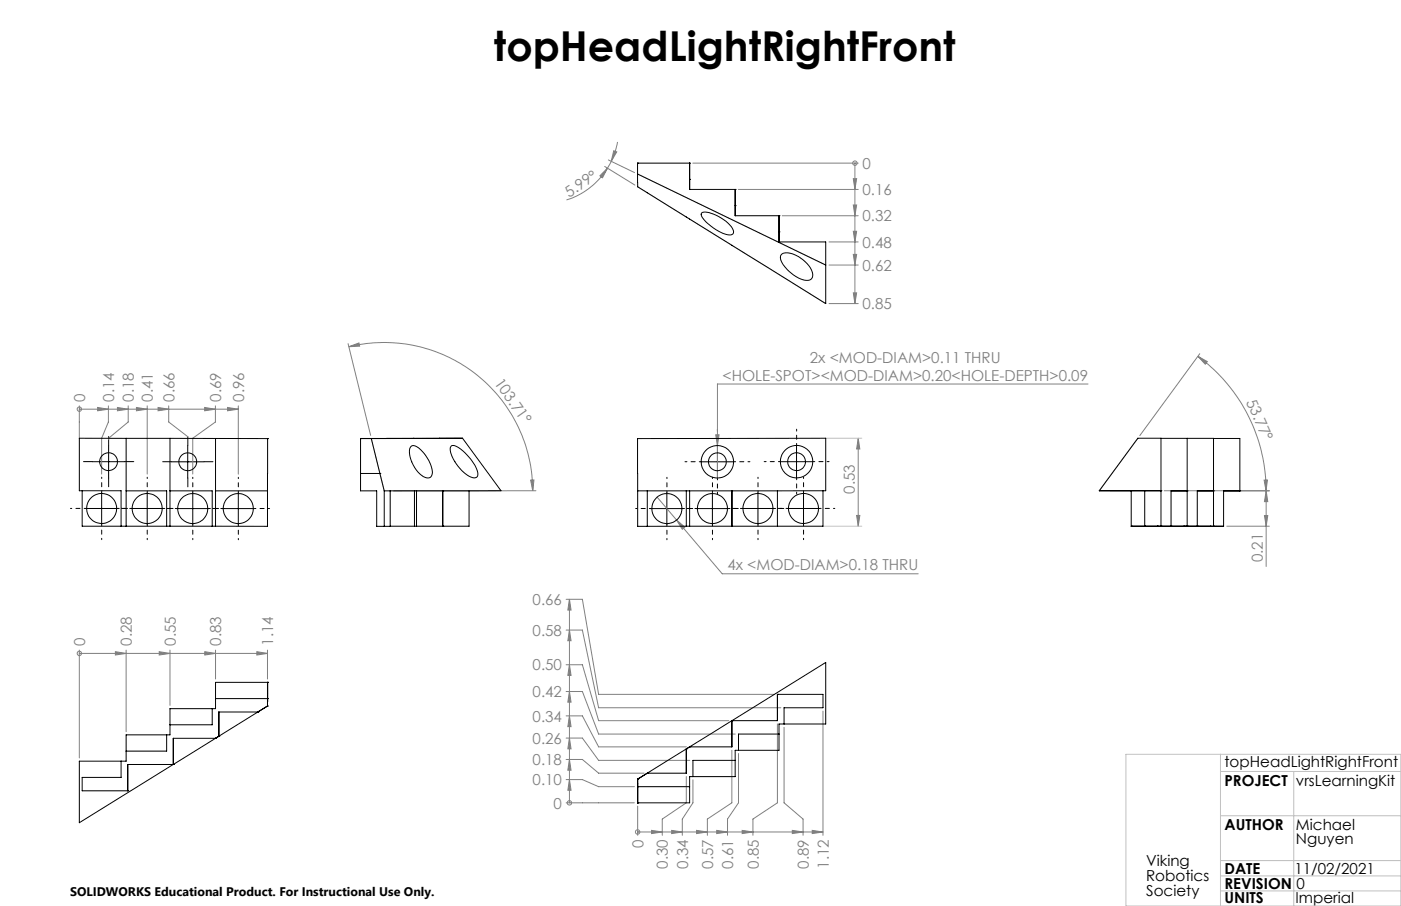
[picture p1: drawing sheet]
<svg xmlns="http://www.w3.org/2000/svg" width="432mm" height="279mm" viewBox="0 0 432 279" stroke-linecap="round" stroke-linejoin="round" font-family="sans-serif">
<g fill="none" stroke="#808080" stroke-width=".31">
<path d="M186.4 51.3l9.3 5.8M187.2 51.9l-1.5 2.9-.8-.6zM187.2 51.9a23 23 0 0 1-12.6 9.8M187.5 49.3l8.1 3.9M188.4 49.7l-1.2 2.2M189.2 46.5l.9 .3-1.7 2.9zM190.3 43.8l-.6 2.7-1.3 3.2M213.5 50.3h51M227.6 58.4h36.9M263 55.1h1l-.5 3.3zM263.5 50.3h.1M263.5 50.3v43.3"/>
<path d="M241.1 66.5h23.4M255.5 74.6h9M263 63.2h1l-.5 3.3zM263 71.3h1l-.5 3.3zM263 78.5h1l-.5 3.2zM255.5 81.7h9M255.5 93.6h9M263 90.3h1l-.5 3.3zM107.3 106l6.9 28.3M107.5 106.9l3.1-1.1 .2 1zM107.5 106.9a45.8 45.8 0 0 1 56.7 44.4M335.4 118.4h-114.3v29"/>
<path d="M369.2 109.9l2.9 1.6-.6 .8zM369.2 109.9a51.4 51.4 0 0 1 21 41.4M369.8 109.1l-18.5 25.2M24.4 126.2h.1M24.4 125.2v9.9M24.4 126.2h49M30.1 125.7l3.3 .5-3.3 .5zM33.4 125.2v4.9l-2.1 5v11.1M36.2 125.7l3.3 .5-3.3 .5zM39.5 125.2v4.9l-6 5v.5M42.1 125.7l3.3 .5-3.3 .5zM45.4 125.2v21"/>
<path d="M48.7 125.7l3.3 .5-3.3 .5zM52 125.2v4.9l5.9 4.6M63.1 125.7l3.3 .5-3.3 .5zM66.4 125.2v4.9l-7 5v11.1M70.1 125.7l3.3 .5-3.3 .5zM73.4 125.2v21M220.6 134.1h1l-.5 3.3zM264.5 135.1l.5 3.4h-1zM264.5 135.1v27.2M163.5 148.1l1.1-.1-.4 3.3zM165.2 151.3l-44 .1M202.5 153.3l20.1 23.7h60.4"/>
<path d="M264 159h1l-.5 3.3zM358.8 151.3h32.4M378.1 151.4h13.1M389.6 148.1l1-.1-.4 3.3zM389.7 159h1l-.5 3.3zM390.2 151.4l.5 3.3h-1zM390.2 151.4v23.3M208.5 160.4l2.6 2.2-.8 .6zM378.1 162.3h13.1M174.5 194.3h5l5 24h56.2M174.5 184.8h5l5 29.3h54.1M175.5 184.8v62.8"/>
<path d="M175.5 194.3l.5 3.3h-1zM175.5 184.8l.5 3.3h-1zM24.4 201.5h.1M24.4 200.5v33.3M24.4 201.5h58M35.6 201l3.3 .5-3.3 .5zM38.9 200.5v25.1M49.1 201l3.3 .5-3.3 .5zM52.4 200.5v17M63.1 201l3.3 .5-3.3 .5zM66.4 200.5v8.9M79.2 201l3.2 .5-3.2 .5z"/>
<path d="M82.4 200.5v8.9M174.5 213.3h5l5 13.1h42.1M174.5 205h5l5 17.2h40.1M175.5 213.3l.5 3.2h-1zM175.5 205l.5 3.3h-1zM253.6 219.3v38.3M174.5 234.2h5l5 4.2h14M174.5 227.6h5l5 6.9h28.1M174.5 220.8h5l5 9.5h27.1M175.5 234.2l.5 3.3h-1zM175.5 227.6l.5 3.3h-1zM175.5 220.8l.5 3.3h-1z"/>
<path d="M211.5 239.5v8.1l-7.4 5v5M225.6 231.4v16.2l-7.6 5v5M227.6 232.4v15.2l-3.4 5v5M239.6 223.2v24.4l-7.5 5v5M241.7 224.3v23.3l5.8 5v5M174.5 247.6h21M174.5 240.4h5l5 2.2h11M175.5 240.4l.5 3.3h-1zM175.5 247.6h.1M196.5 256.6h.1M196.5 248.6v9M196.5 256.6h57.1"/>
<path d="M200.8 256.1l3.3 .5-3.3 .5zM207 256.1l3.3 .5-3.3 .5zM213.6 240.5v7.1l-3.3 5v5M214.7 256.1l3.3 .5-3.3 .5zM220.9 256.1l3.3 .5-3.3 .5zM228.7 256.1l3.4 .5-3.4 .5zM244.2 256.1l3.3 .5-3.3 .5zM250.3 256.1l3.3 .5-3.3 .5z"/>
<circle cx="263.5" cy="50.3" r=".67"/>
<circle cx="24.5" cy="126.2" r=".68"/>
<circle cx="24.5" cy="201.5" r=".68"/>
<circle cx="175.5" cy="247.6" r=".68"/>
<circle cx="196.5" cy="256.6" r=".69"/>
</g>
<path d="M33.5 137.4v-2.8M57.9 137.4v-2.8M28.5 142.4h-2.8M33.5 147.4v2.7M38.5 142.4h2.7M52.9 142.4h-2.8M57.9 147.4v2.7M62.9 142.4h2.7" fill="none" stroke="#000" stroke-width=".31" stroke-dasharray="15.2 1.3 1.3 1.3"/>
<g fill="none" stroke="#000" stroke-width=".31" stroke-dasharray="15.2 1.3 1.3 1.3" stroke-dashoffset="14.8">
<path d="M26.3 156.8h-4.6M31.3 151.8v-4.6M36.3 156.8h4.7M40.4 156.8h-4.6M45.4 151.8v-4.6M50.4 156.8h4.6M54.4 156.8h-4.6M59.4 151.8v-4.6M64.4 156.8h4.6M68.5 156.8h-4.7M73.5 151.8v-4.6M78.5 156.8h4.6"/>
<path d="M200.6 156.8h-4.7M205.6 151.8v-4.6M210.6 156.8h4.6M214.6 156.8h-4.6M219.6 151.8v-4.6M224.6 156.8h4.6M228.6 156.8h-4.6M233.6 151.8v-4.6M238.6 156.8h4.7M242.7 156.8h-4.7M247.7 151.8v-4.6M252.7 156.8h4.6"/>
<path d="M31.3 161.8v4.6M45.4 161.8v4.6M59.4 161.8v4.6M73.5 161.8v4.7M205.6 161.8v4.7M219.6 161.8v4.6M233.6 161.8v4.6M247.7 161.8v4.6"/>
</g>
<path d="M221.1 137.4v-5M245.5 137.4v-5M216.1 142.4h-5M221.1 147.4v5M226.1 142.4h5M240.5 142.4h-5M245.5 147.4v5M250.5 142.4h5" fill="none" stroke="#000" stroke-width=".31" stroke-dasharray="15.2 1.3 1.3 1.3" stroke-dashoffset="14.6"/>
<g fill="none" stroke="#000" stroke-width=".31">
<path d="M33.5 137.4v10M57.9 137.4v10M221.1 137.4v10M245.5 137.4v10M26.3 156.8h10M28.5 142.4h10M31.3 151.8v10M40.4 156.8h10M45.4 151.8v10M52.9 142.4h10M54.4 156.8h10M59.4 151.8v10"/>
<path d="M68.4 156.8h10M73.4 151.8v10.1M200.5 156.8h10M205.5 151.8v10.1M214.6 156.8h10M216.1 142.4h10M219.6 151.8v10M228.6 156.8h10M233.6 151.8v10M240.5 142.4h10M242.6 156.8h10.1M247.6 151.8v10"/>
</g>
<g fill="none" stroke="#c0c0c0" stroke-width=".31">
<path d="M196.5 53.7l58 28M196.5 57.6l58 36M114.4 135.3l4 16.1M254.5 135.1h11.1M350.7 135.1l-11.9 16.2M253.6 162.3h12M347 232.6h84.8v46.8h-84.8zM376.2 232.6v46.8M376.2 237.9h55.6M398.7 237.9v41.5M376.2 251.6h55.6M376.2 265.4h55.6"/>
<path d="M376.2 270.1h55.6M376.2 274.7h55.6"/>
</g>
<g fill="#808080">
<path d="M389.6 148.1l1-.1-.4 3.3zM369.2 109.9l2.9 1.6-.6 .8z"/>
<path d="M163.5 148.1l1.1-.1-.4 3.3zM107.5 106.9l3.1-1.1 .2 1z"/>
<path d="M175.5 240.4l.5 3.3h-1zM175.5 234.2l.5 3.3h-1zM175.5 227.6l.5 3.3h-1zM175.5 220.8l.5 3.3h-1zM175.5 213.3l.5 3.2h-1zM175.5 205l.5 3.3h-1zM175.5 194.3l.5 3.3h-1zM175.5 184.8l.5 3.3h-1zM263 55.1h1l-.5 3.3zM263 63.2h1l-.5 3.3zM263 71.3h1l-.5 3.3zM263 78.5h1l-.5 3.2zM263 90.3h1l-.5 3.3z"/>
<path d="M187.2 51.9l-1.5 2.9-.8-.6zM189.2 46.5l.9 .3-1.7 2.9z"/>
<path d="M30.1 125.7l3.3 .5-3.3 .5zM36.2 125.7l3.3 .5-3.3 .5zM42.1 125.7l3.3 .5-3.3 .5zM48.7 125.7l3.3 .5-3.3 .5zM63.1 125.7l3.3 .5-3.3 .5zM70.1 125.7l3.3 .5-3.3 .5z"/>
<path d="M200.8 256.1l3.3 .5-3.3 .5zM207 256.1l3.3 .5-3.3 .5zM214.7 256.1l3.3 .5-3.3 .5zM220.9 256.1l3.3 .5-3.3 .5zM228.7 256.1l3.4 .5-3.4 .5zM244.2 256.1l3.3 .5-3.3 .5zM250.3 256.1l3.3 .5-3.3 .5z"/>
<path d="M35.6 201l3.3 .5-3.3 .5zM49.1 201l3.3 .5-3.3 .5zM63.1 201l3.3 .5-3.3 .5zM79.2 201l3.2 .5-3.2 .5z"/>
<path d="M264.5 135.1l.5 3.4h-1zM264 159h1l-.5 3.3z"/>
<path d="M208.5 160.4l1.8 2.8 .8-.6zM220.6 134.1l.5 3.3 .5-3.3z"/>
<path d="M389.7 159h1l-.5 3.3zM390.2 151.4l.5 3.3h-1z"/>
</g>
<g fill="none" stroke="#000" stroke-width=".31">
<path d="M196.5 53.7l58 28M196.5 50.3h.1M196.5 50.3v7.3l58 36v-19h-14.4v-8.1M196.5 50.3h16M212.5 55.3h.1M212.5 50.3h.1M212.5 50.3v8.1h14.1M226.6 58.4h.1M226.6 58.4v8.1h13.5M216.3 65.6a7.2 7.2 0 0 1 5.8 1.5 6.6 6.6 0 0 1 4 4.7 1.54 1.54 0 0 1-2.2 .5 14.8 14.8 0 0 1-7.7-5.8zM226.6 63.4h.1M240.1 71.5h.1"/>
<path d="M240.1 66.5h.1M240.8 78.6a4.1 4.1 0 0 1 4.7 .2 7.9 7.9 0 0 1 5 6.4 2.01 2.01 0 0 1-3.1 1.1 11.5 11.5 0 0 1-6.8-6.5zM38.9 135.2l-14.5-.1v16.2h12.9v11M38.9 135.2h13.5M38.9 135.2v27.1M52.4 135.2v27.1M52.4 135.2h14M66.4 135.2v27.1M66.4 135.2l16.1 .1M82.5 135.3h.1M82.5 135.3l-.1 27h-16M111.1 135.3h.1"/>
<path d="M111.1 135.2v16.2h5v10.9h2.3M126.6 137.8a1.65 1.65 0 0 1 2.4 .3 10.8 10.8 0 0 1 4.2 8.1 1.58 1.58 0 0 1-1.1 1.2 1.58 1.58 0 0 1-1.6-.4 9.3 9.3 0 0 1-4.1-8.9zM127.3 135.2h.1M135.4 135.1v.1M139.1 137.5l.2-.1a5.6 5.6 0 0 1 4 2.3 12.1 12.1 0 0 1 4 6.7l-.2 .6a1.91 1.91 0 0 1-2.5-.1 12.7 12.7 0 0 1-5.9-8.5zM142.6 135.1l-28.2 .2 2.7 10.7M142.6 135.1l11.8 16.2-17.9 .1M142.6 135.1l-31.5 .2M357.8 135.1v27.2M365.9 135.2v27.1M374 135.2h8.1v16.2M25.3 151.3v11h41.1"/>
<path d="M38.9 151.4h12.5v10.9M52.4 151.4h13v10.9M66.4 151.4h16M82.4 146h.1M111.1 146h6M117.1 146h.1M117.1 146l1.3 5.4M118.4 151.4h1.9M118.4 151.4v10.9M120.3 151.4h7.4M120.3 151.4v10.9h-1.9M127.7 151.4h.7"/>
<path d="M127.7 151.4v10.9M128.4 151.4h8.1M128.4 151.4v10.9M136.5 151.4h.1M136.5 151.4v10.9M144.6 151.4v10.9h-24.3M196.5 151.4h3M199.5 151.4h12M199.5 151.4v10.9M211.5 151.4h1M211.5 151.4v10.9M212.5 151.4h13.1"/>
<path d="M212.5 151.4v10.9M225.6 151.4h.1M225.6 151.4v10.9M225.6 151.4l28.9-.1v-16.2l-58 .2v27h3M239.6 151.4v10.9M253.6 151.3v11h-54.1M338.8 151.3h19M338.8 151.3l9.9 .1M338.8 151.3l11.9-16.2 23.3 .1v27.1M348.7 151.3v11M352.8 151.3v11M357.8 151.3h.1"/>
<path d="M365.9 151.4h.1M365.9 151.4h-5v10.9M374 151.4h.1M374 151.4h-5v10.9M382.1 151.4h-5v10.9h-4.1M382.1 151.4h.1M136.5 162.3h.1M348.7 162.3h.1M348.7 162.3h28.4M352.8 162.3h.1M356.8 162.3h.1M357.8 162.3h.1"/>
<path d="M360.9 162.3h.1M364.9 162.3h.1M365.9 162.3h.1M369 162.3h.1M373 162.3h.1M374 162.3h.1M65.4 218.5v5h-13M66.4 215.4h16M79.5 219.6h.1M79.5 219.6l-12 7.4M79.5 219.6h-12v7.4M82.4 217.7l-2.9 1.9"/>
<path d="M82.4 217.7h.1M82.4 210.4h.1M82.4 215.4h.1M82.4 216.4h.1M82.5 210.4h-16.1v8.1h-14v8.1h-13.5v8.1h-14.5v19l29-17.9M82.5 210.4l-.1 7.3M239.6 214.1h.1M239.6 214.1h14v4.2h-11.9v5M239.6 214.1v8.1h-14M37.3 234.7v5h-12v4.2h14.1M51.4 226.6v5h-12.5M53.4 235.8h.1"/>
<path d="M53.4 235.8h-14v8.1M66.4 227.7h.1M66.4 227.7l-13 8.1M66.4 227.7h-13v8.1M67.5 227h.1M67.5 227l-1.1 .7M199.5 238.4l-3 1.9M199.5 238.4h.1M211.5 231h.1M211.5 231l-12 7.4M211.5 231v7.4h-12M212.5 230.3h.1"/>
<path d="M212.5 230.3l-1 .7M225.6 222.2h.1M225.6 222.2l-13.1 8.1M225.6 222.2v8.1h-13.1M225.6 222.2l28.9-17.9v19h-14.4v8.1h-13.5v8.1h-14.1v8.1h-16M226.6 234.5h-13v5M240.1 226.4h-12.5v5M39.4 243.9h.1M196.5 247.6h.1M196.5 240.3h.1M196.5 242.6h.1M196.5 240.3v7.3"/>
<path d="M196.5 241.6v6M196.5 242.6h16"/>
<circle cx="31.3" cy="156.8" r="4.6"/>
<circle cx="33.5" cy="142.4" r="2.74"/>
<circle cx="45.4" cy="156.8" r="4.6"/>
<circle cx="57.9" cy="142.4" r="2.74"/>
<circle cx="59.4" cy="156.8" r="4.6"/>
<circle cx="73.4" cy="156.8" r="4.6"/>
<circle cx="205.5" cy="156.8" r="4.6"/>
<circle cx="219.6" cy="156.8" r="4.6"/>
<circle cx="221.1" cy="142.4" r="5"/>
<circle cx="221.1" cy="142.4" r="2.74"/>
<circle cx="233.6" cy="156.8" r="4.6"/>
<circle cx="245.5" cy="142.4" r="2.75"/>
<circle cx="245.5" cy="142.4" r="5"/>
<circle cx="247.6" cy="156.8" r="4.6"/>
</g>
<text font-size="12.7" x="152.3" y="18.8">topHeadLightRightFront</text>
<g font-size="4.7" fill="#808080">
<text x="265.8" y="52.1">0</text>
<text x="175.4" y="61" transform="rotate(-34 175.4 61)">5.99°</text>
<text x="265.8" y="60.2">0.16</text>
<text x="265.8" y="68.3">0.32</text>
<text x="265.8" y="76.4">0.48</text>
<text x="265.8" y="83.5">0.62</text>
<text x="265.8" y="95.4">0.85</text>
<text x="249.6" y="111.8">2x &lt;MOD-DIAM&gt;0.11 THRU</text>
<text x="152.2" y="118" transform="rotate(55 152.2 118)">103.71°</text>
<text x="222.7" y="117.4">&lt;HOLE-SPOT&gt;&lt;MOD-DIAM&gt;0.20&lt;HOLE-DEPTH&gt;0.09</text>
<text x="26.2" y="123.8" transform="rotate(-90 26.2 123.8)">0</text>
<text x="35.2" y="123.8" transform="rotate(-90 35.2 123.8)">0.14</text>
<text x="41.3" y="123.8" transform="rotate(-90 41.3 123.8)">0.18</text>
<text x="47.1" y="123.8" transform="rotate(-90 47.1 123.8)">0.41</text>
<text x="53.8" y="123.8" transform="rotate(-90 53.8 123.8)">0.66</text>
<text x="68.2" y="123.8" transform="rotate(-90 68.2 123.8)">0.69</text>
<text x="75.2" y="123.8" transform="rotate(-90 75.2 123.8)">0.96</text>
<text x="384" y="123.9" transform="rotate(66 384 123.9)">53.77°</text>
<text x="263.5" y="152.3" transform="rotate(-90 263.5 152.3)">0.53</text>
<text x="389.2" y="173.4" transform="rotate(-90 389.2 173.4)">0.21</text>
<text x="224.2" y="175.9">4x &lt;MOD-DIAM&gt;0.18 THRU</text>
<text x="164.2" y="186.6">0.66</text>
<text x="164.2" y="196">0.58</text>
<text x="26.2" y="199.2" transform="rotate(-90 26.2 199.2)">0</text>
<text x="40.7" y="199.2" transform="rotate(-90 40.7 199.2)">0.28</text>
<text x="54.2" y="199.2" transform="rotate(-90 54.2 199.2)">0.55</text>
<text x="68.2" y="199.2" transform="rotate(-90 68.2 199.2)">0.83</text>
<text x="84.2" y="199.2" transform="rotate(-90 84.2 199.2)">1.14</text>
<text x="164.2" y="206.7">0.50</text>
<text x="164.2" y="215">0.42</text>
<text x="164.2" y="222.5">0.34</text>
<text x="164.2" y="229.4">0.26</text>
<text x="164.2" y="236">0.18</text>
<text x="164.2" y="242.2">0.10</text>
<text x="170.6" y="249.3">0</text>
<text x="198.3" y="261.5" transform="rotate(-90 198.3 261.5)">0</text>
<text x="205.9" y="267.9" transform="rotate(-90 205.9 267.9)">0.30</text>
<text x="212.1" y="267.9" transform="rotate(-90 212.1 267.9)">0.34</text>
<text x="219.8" y="267.9" transform="rotate(-90 219.8 267.9)">0.57</text>
<text x="226" y="267.9" transform="rotate(-90 226 267.9)">0.61</text>
<text x="233.8" y="267.9" transform="rotate(-90 233.8 267.9)">0.85</text>
<text x="249.3" y="267.9" transform="rotate(-90 249.3 267.9)">0.89</text>
<text x="255.4" y="267.9" transform="rotate(-90 255.4 267.9)">1.12</text>
</g>
<g font-size="4.7">
<text x="377.4" y="236.5">topHeadLightRightFront</text>
<text x="377.4" y="242.3">PROJECT</text>
<text x="399.4" y="242.3">vrsLearningKit</text>
<text x="377.4" y="255.9">AUTHOR</text>
<text x="399.4" y="255.9">Michael</text>
<text x="399.4" y="260.4">Nguyen</text>
<text x="353.2" y="267.1">Viking</text>
<text x="377.4" y="269.5">DATE</text>
<text x="398.9" y="269.5">11/02/2021</text>
<text x="353.2" y="271.7">Robotics</text>
<text x="377.4" y="274">REVISION</text>
<text x="399.6" y="274">0</text>
<text x="353.2" y="276.2">Society</text>
<text x="377.4" y="278.5">UNITS</text>
<text x="399.3" y="278.5">Imperial</text>
</g>
<text font-size="3.8" x="21.6" y="276.3">SOLIDWORKS Educational Product. For Instructional Use Only.</text>
</svg>
